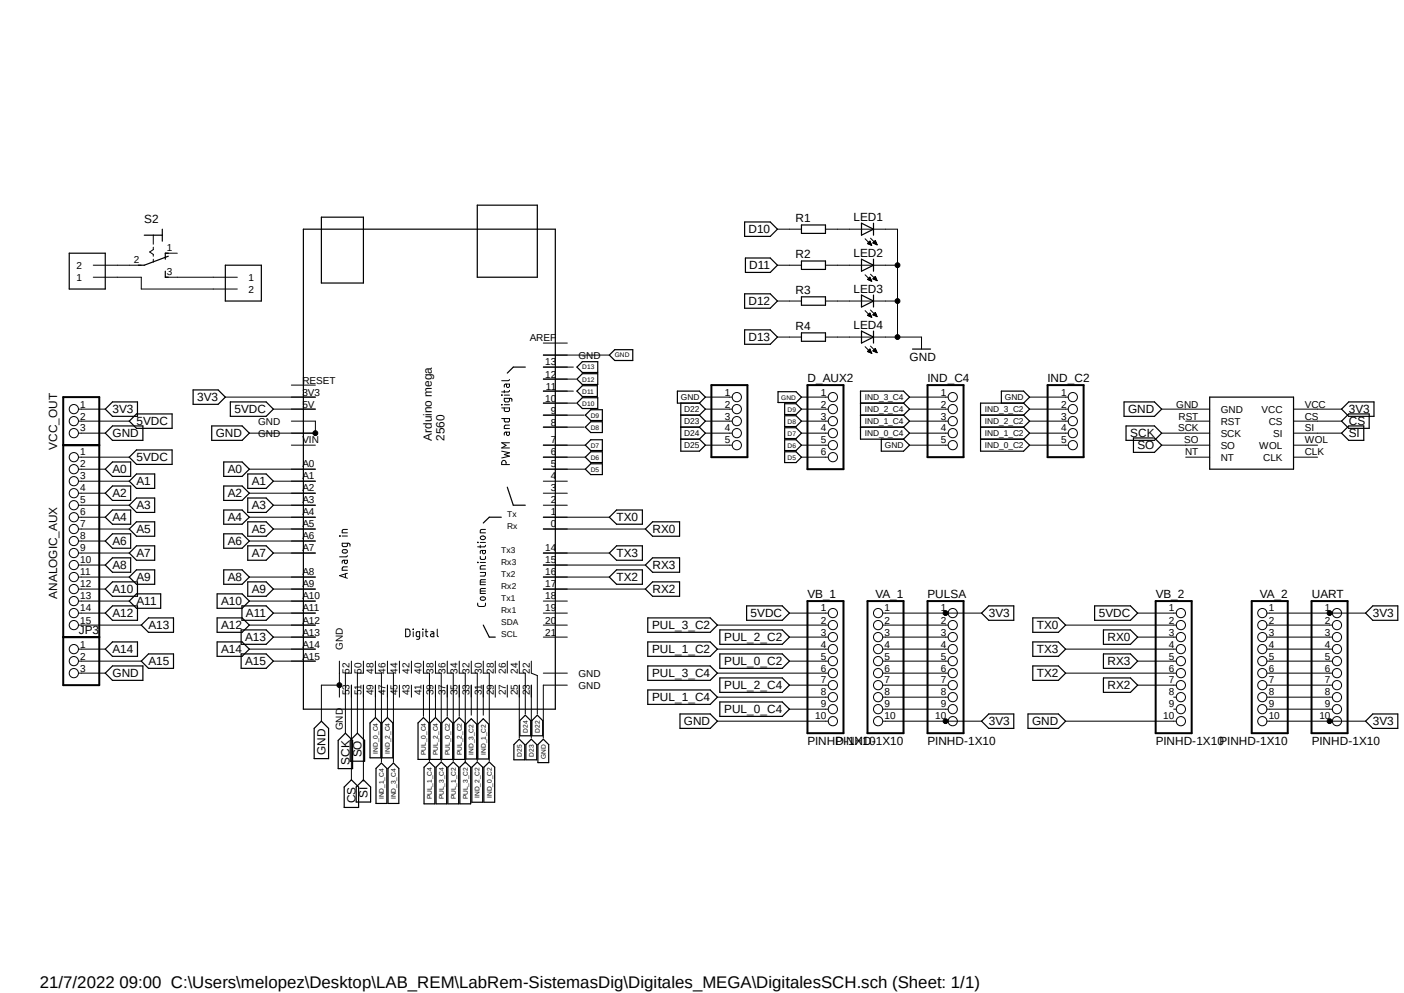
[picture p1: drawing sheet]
<svg xmlns="http://www.w3.org/2000/svg" width="297mm" height="210mm" viewBox="0 0 297 210" stroke-linecap="round" stroke-linejoin="round" font-family="sans-serif">
<path d="M9.5 43.2l286.5 127.9M296 43.2l-286.5 127.9" fill="none" stroke="#fff" stroke-width=".21"/>
<g fill="none" stroke="#000" stroke-width=".25">
<path d="M14.6 53.6h7.7v7.5h-7.7zM30.5 49.7h3.8M34.3 48.5v2.5M35 57.4v1.2h.6M35.6 53.6h-.6v1.2M35.6 54.2l-5.1 1.9h-1.2M47.7 56.1h7.6v7.6h-7.6zM64.2 48.5h53.3v101.5h-53.3zM68 45.9h8.9v14h-8.9zM101 43.4h12.7v15.2h-12.7zM157.5 46.9h5.4l1.6 1.6-1.6 1.5h-5.4zM157.7 54.6h5.2l1.6 1.5-1.6 1.5h-5.2z"/>
<path d="M169.5 47.6h5.1v1.8h-5.1zM169.5 55.2h5.1v1.8h-5.1zM182.2 47.2l2.6 1.3-2.6 1.2zM182.2 54.8l2.6 1.3-2.6 1.3zM184.8 47.2v2.5M184.8 54.8v2.6M111.1 77.6h-2.5l-1.3 1.3M122 77.6l1.2-1.1h3.2v2.3h-3.2zM130 74h3.9v2.2h-3.9l-1.1-1.1zM157.5 62.1h5.4l1.6 1.6-1.6 1.5h-5.4zM157.5 69.8h5.4l1.6 1.5-1.6 1.5h-5.4zM169.5 62.8h5.1v1.8h-5.1z"/>
<path d="M169.5 70.4h5.1v1.8h-5.1zM182.2 62.4l2.6 1.3-2.6 1.2zM182.2 70l2.6 1.3-2.6 1.3zM184.8 62.4v2.5M184.8 70v2.6M193 73.8h3.8M22.3 91.6l1.5-1.5h6.4v3h-6.4zM23.8 85h5.3v3.1h-5.3l-1.5-1.6zM23.8 97.7h3.8v3.1h-3.8l-1.5-1.6zM28.9 87.5h7.5v3.1h-7.5l-1.6-1.5zM28.9 95.2h7.5v3h-7.5l-1.6-1.5zM40.9 82.5h5.2l1.6 1.5-1.6 1.5h-5.2z"/>
<path d="M44.8 90.1h6.4l1.5 1.5-1.5 1.5h-6.4zM47.3 97.7h3.9l1.5 1.5-1.5 1.6h-3.9zM48.7 85h7.6l1.5 1.5-1.5 1.6h-7.6zM122 80.2l1.2-1.2h3.2v2.3h-3.2zM122 85.3l1.2-1.2h3.2v2.3h-3.2zM122 82.7l1.2-1.1h3.2v2.3h-3.2zM123.8 96.7l1.2-1.2h2.4v2.3h-2.4zM123.8 87.8l1.2-1.1h2.4v2.2h-2.4zM123.8 90.3l1.2-1.1h2.4v2.3h-2.4zM123.8 94.1l1.2-1.1h2.4v2.3h-2.4zM125 98.1h2.4v2.3h-2.4l-1.2-1.2zM143.3 82.7h4.7l1.2 1.3-1.2 1.3h-4.7z"/>
<path d="M144 85.3v10.1h4l1.2-1.3-1.2-1.2M144 92.9h4M144 87.8h4M144 90.3h4M148 87.8l1.2 1.3-1.2 1.2M148 85.3l1.2 1.2-1.2 1.3M148 90.3l1.2 1.3-1.2 1.3M164.6 82.8h3.8l1.1 1.2-1.1 1.1h-3.8zM166 85.4h2.4l1.1 1.1-1.1 1.2h-2.4zM166 87.9h2.4l1.1 1.2-1.1 1.1h-2.4zM166 90.5h2.4l1.1 1.1-1.1 1.2h-2.4zM166 93h2.4l1.1 1.1-1.1 1.2h-2.4z"/>
<path d="M166 95.5h2.4l1.1 1.2-1.1 1.1h-2.4zM182 85.3h9.1M182 87.8h9.1M182 90.3h9.1M186.4 92.9v2.5h4.7l1.3-1.3-1.3-1.2M191.1 85.3l1.3-1.3-1.3-1.3h-9.1v10.2h9.1M191.1 85.3l1.3 1.2-1.3 1.3M191.1 87.8l1.3 1.3-1.3 1.2M191.1 90.3l1.3 1.3-1.3 1.3M207.4 92.9h9.1M207.4 87.8h9.1M207.4 90.3h9.1"/>
<path d="M211.8 85.3v-2.6h4.7l1.3 1.3-1.3 1.3M216.5 85.3h-9.1v10.1h9.1l1.3-1.3-1.3-1.2M216.5 85.3l1.3 1.2-1.3 1.3M216.5 87.8l1.3 1.3-1.3 1.2M216.5 90.3l1.3 1.3-1.3 1.3M237.8 85h6.4l1.5 1.5-1.5 1.6h-6.4zM238.2 90.1h6l1.5 1.5-1.5 1.5h-6zM239.8 92.6h4.4l1.5 1.5-1.5 1.6h-4.4zM255.9 84h17.7v15.2h-17.7zM283.8 91.6l1.5-1.5h3.2v3h-3.2zM283.8 89.1l1.5-1.6h4.3v3.1h-4.3zM283.8 86.5l1.5-1.5h5.4v3.1h-5.4z"/>
<path d="M22.3 119.5l1.5-1.5h3.8v3h-3.8zM22.3 104.3l1.5-1.5h3.8v3h-3.8zM23.8 107.9h3.8v3h-3.8l-1.5-1.5zM23.8 112.9h3.8v3.1h-3.8l-1.5-1.6zM27.3 117l1.6-1.6h3.8v3.1h-3.8zM28.9 110.4h3.8v3h-3.8l-1.6-1.5zM28.9 100.2h3.8v3.1h-3.8l-1.6-1.5zM28.9 105.3h3.8v3.1h-3.8l-1.6-1.6zM47.3 107.9h3.9l1.5 1.5-1.5 1.5h-3.9zM47.3 102.8h3.9l1.5 1.5-1.5 1.5h-3.9zM47.3 112.9h3.9l1.5 1.5-1.5 1.6h-3.9zM52.4 110.4h3.9l1.5 1.5-1.5 1.5h-3.9z"/>
<path d="M52.4 115.4h3.9l1.5 1.6-1.5 1.5h-3.9zM52.4 100.2h3.9l1.5 1.6-1.5 1.5h-3.9zM52.4 105.3h3.9l1.5 1.5-1.5 1.6h-3.9zM106 109.4h-2.5l-1.3 1.2M107.3 103l1.3 3.8h2.5M128.9 117l1.5-1.6h5.5v3.1h-5.5zM130.4 107.9h5.5v3h-5.5l-1.5-1.5zM136.5 111.9l1.5-1.5h5.8v3h-5.8zM136.5 119.5l1.5-1.5h5.8v3h-5.8zM22.3 129.7l1.5-1.6h5.3v3.1h-5.3zM23.8 135.8h5.3v3h-5.3l-1.5-1.5zM23.8 123.1h5.3v3h-5.3l-1.5-1.5z"/>
<path d="M28.9 120.5h3.8v3.1h-3.8l-1.6-1.6zM28.9 125.6h5.1v3.1h-5.1l-1.6-1.6zM29.9 132.2l1.5-1.5h5.3v3h-5.3zM31.4 138.3h5.3v3.1h-5.3l-1.5-1.6zM45.9 130.7h5.3l1.5 1.5-1.5 1.5h-5.3zM45.9 135.8h5.3l1.5 1.5-1.5 1.5h-5.3zM45.9 125.6h5.3l1.5 1.5-1.5 1.6h-5.3zM47.3 120.5h3.9l1.5 1.5-1.5 1.6h-3.9zM51 133.2h5.3l1.5 1.5-1.5 1.6h-5.3zM51 138.3h5.3l1.5 1.5-1.5 1.6h-5.3zM51.2 128.1h5.1l1.5 1.6-1.5 1.5h-5.1zM52.4 123.1h3.9l1.5 1.5-1.5 1.5h-3.9z"/>
<path d="M102.2 132.2l1.3 2.5h1.3M130.4 120.5h5.5v3.1h-5.5l-1.5-1.6zM136.5 124.6l1.5-1.5h5.8v3h-5.8zM137 130.7h13.2l1.6 1.5-1.6 1.5h-13.2zM137 135.8h13.2l1.6 1.5-1.6 1.5h-13.2zM152.3 133.2h13.2l1.5 1.5-1.5 1.6h-13.2zM152.3 138.3h13.2l1.5 1.5-1.5 1.6h-13.2zM157.9 128.1h7.6l1.5 1.6-1.5 1.5h-7.6zM207.6 129.7l1.6-1.6h5.3v3.1h-5.3zM218.5 130.7h5.4l1.5 1.5-1.5 1.5h-5.4zM218.5 135.8h5.4l1.5 1.5-1.5 1.5h-5.4zM231.6 128.1h7.5l1.6 1.6-1.6 1.5h-7.5z"/>
<path d="M233.4 133.2h5.7l1.6 1.5-1.6 1.6h-5.7zM233.4 138.3h5.7l1.6 1.5-1.6 1.6h-5.7zM288.9 129.7l1.5-1.6h5.3v3.1h-5.3zM23.8 140.8h6.4v3.1h-6.4l-1.5-1.5zM68 152.5l1.5 1.6v6.3h-3v-6.3zM73.1 155.1l1.5 1.5v6h-3.1v-6zM75.6 155.1l1.5 1.5v4.4h-3v-4.4zM78.3 152.9l1.1-1.1 1.2 1.1v7.4h-2.3zM80.8 152.9l1.2-1.1 1.1 1.1v7.4h-2.3zM88.4 152.9l1.2-1.1 1.1 1.1v7.7h-2.3zM92.1 151.8l1.1 1.1v7.7h-2.2v-7.7zM93.5 152.9l1.1-1.1 1.2 1.1v7.7h-2.3z"/>
<path d="M96 152.9l1.2-1.1 1.1 1.1v7.7h-2.3zM99.7 152l1.1 1.2v7.3h-2.2v-7.3zM101.1 153.2l1.1-1.2 1.2 1.2v7.3h-2.3zM109.9 156.3l1.1 1.2v3.2h-2.3v-3.2zM111.1 151.3l1.2 1.1v3.2h-2.3v-3.2zM112.4 156.3l1.1 1.2v3.2h-2.2v-3.2zM112.5 152.4l1.2-1.1 1.1 1.1v3.2h-2.3zM114.9 156.3l1.2 1.2v3.8h-2.3v-3.8zM137 140.8h13.2l1.6 1.6-1.6 1.5h-13.2zM137 145.9h13.2l1.6 1.5-1.6 1.6h-13.2zM143.8 151h6.4l1.6 1.5-1.6 1.6h-6.4zM152.3 143.4h13.2l1.5 1.5-1.5 1.5h-13.2z"/>
<path d="M152.3 148.5h13.2l1.5 1.5-1.5 1.5h-13.2zM207.6 152.5l1.6-1.5h5.3v3.1h-5.3zM217.5 151h6.4l1.5 1.5-1.5 1.6h-6.4zM218.5 140.8h5.4l1.5 1.6-1.5 1.5h-5.4zM233.4 143.4h5.7l1.6 1.5-1.6 1.5h-5.7zM288.9 152.5l1.5-1.5h5.3v3.1h-5.3zM74.3 164.9l1.6 1.6v4.3h-3.1v-4.3zM76.9 164.9l1.5 1.6v3.1h-3v-3.1zM80.7 161.4l1.1 1.1v7.4h-2.3v-7.4zM83.2 161.4l1.2 1.1v7.4h-2.3v-7.4zM89.7 162.3l1.1-1.1 1.2 1.1v7.7h-2.3zM93.3 161.2l1.2 1.1v7.7h-2.3v-7.7z"/>
<path d="M94.7 162.3l1.2-1.1 1.1 1.1v7.7h-2.3zM97.3 162.3l1.1-1.1 1.2 1.1v7.7h-2.3zM99.8 162.3l1.2-1.1 1.1 1.1v7.4h-2.3zM102.4 162.3l1.1-1.1 1.1 1.1v7.4h-2.2z"/>
</g>
<g fill="none" stroke="#000" stroke-width=".21">
<path d="M19.7 56.1h10.2M19.7 58.6h10.2v2.5h20.3M32.4 49.7v1.9M32.4 52.3v.5l-.7 .5 .7 .5v.4M32.4 54.8v.7M35 58.6h15.2M35 53.6h2.5M164.5 48.5h5M164.5 56.1h5M174.6 48.5h15.3v22.8M174.6 56.1h15.3M183 50.5l1.4 1.4"/>
<path d="M183 58.1l1.4 1.4M183.6 51.5h.6M183.6 59.1h.6M183.6 51.6h.7M183.6 51.4h.6M183.6 59h.6M183.7 59.2h.6M183.7 51.3h.4M183.7 58.9h.4M183.8 51.6h.5M183.8 51.2h.3M183.8 58.8h.3"/>
<path d="M183.9 51.1h.2M183.9 59.3h.4M183.9 58.8h.2M184 58.6h.1M184 51l-.5 .5 .9 .4M184 51l.4 .9M184 51.7h.3M184 51l.1 .1M184 58.6l-.5 .5 .9 .4M184 58.6l.4 .9M184.1 59.4h.3M184.1 50.4l1.4 1.4"/>
<path d="M184.1 58l1.4 1.4M184.2 51.8h.2M184.3 59.4h.1M184.7 51.4h.7M184.7 51.4l.5-.5 .3 .9zM184.7 59l.5-.5 .3 .9zM184.7 59h.7M184.7 51.3h.6M184.7 58.9h.6M184.8 51.5h.6M184.8 51.2h.5M184.8 58.8h.5"/>
<path d="M184.9 51.1h.4M184.9 59.1h.5M184.9 58.8h.4M185 58.6h.3M185 51.6h.5M185 51h.2M185.1 58.5h.1M185.1 50.9h.1M185.1 59.2h.4M185.3 51.6h.2M185.3 59.3h.2M185.5 51.7h.1"/>
<path d="M185.5 59.4h.1M114.9 72.6h5.1M114.9 75.1h14M114.9 77.6h6.4M164.5 63.7h5M164.5 71.3h5M174.6 63.7h15.3M174.6 71.3h20.3v2.5M183 65.7l1.4 1.4M183 73.3l1.4 1.5M183.5 66.7l.9 .4M183.5 66.7l.5-.5 .4 .9"/>
<path d="M183.5 66.7h.7M183.5 74.3l.5-.5 .4 .9zM183.6 74.4h.6M183.6 74.3h.6M183.6 66.6h.6M183.7 66.5h.4M183.7 74.2h.5M183.7 66.8h.6M183.8 66.5h.3M183.8 74.5h.5M183.8 74.1h.3M183.9 66.4h.2"/>
<path d="M183.9 74h.2M183.9 66.9h.4M183.9 66.3h.2M183.9 73.9h.2M184 74.5h.3M184 73.8l.1 .1M184.1 65.6l1.4 1.4M184.1 67h.3M184.1 73.2l1.4 1.4M184.2 74.6h.2M184.4 67.1h.1M184.7 74.2l.8 .4"/>
<path d="M184.7 66.5h.7M184.7 74.2h.7M184.7 66.6h.7M184.8 66.5h.5M184.8 74.3h.6M184.8 74.1h.5M184.9 66.4h.4M184.9 74h.4M185 66.7h.4M185 66.3h.3M185 73.9h.3M185 74.4h.5"/>
<path d="M185 73.8h.2M185.1 66.2h.1M185.1 73.7h.1M185.2 66.8h.3M185.2 66.1l-.5 .5 .8 .4M185.2 66.1l.3 .9M185.2 66.1v.1M185.2 73.7l-.5 .5M185.2 73.7l.3 .9M185.2 74.5h.3M185.4 66.9h.1M185.4 74.5h.1"/>
<path d="M16.6 96.7h10.7M16.6 99.2h5.7M16.6 91.6h5.7M16.6 89.1h10.7M16.6 86.5h5.7M47.7 84h19M52.7 99.2h14M57.8 86.5h8.9M61.6 94.1h5.1M61.6 89.1h5.1v2.5h-14M61.6 81.4h5.1M106.1 88.5h1.7l-.1 .6-.1 .1h-.8l-.1-.7"/>
<path d="M106.1 86.3h1.7l-.1 .6-.2 .1h-.7l-.1-.7M106.1 83.5l.1 .1zM106.1 85.6h.1zM106.1 95.4l1.7 .4-1.1 .3 1.1 .4-1.7 .4M106.7 82.5v.6M106.7 85.6h1.1M106.7 83.6h1.1M107.1 98.3v-.5a.47 .47 0 0 0-.5-.4 .47 .47 0 0 0-.5 .4v.5h1.7M107.1 91.4l.1 .6 .2 .1 .3-.1 .1-.6h-.9l-.2 .1v.5M107.1 81.2l.1 .6 .2 .2 .3-.2 .1-.6h-.9l-.2 .2v.5M107.8 89.9h-.9l-.2 .3v.4h1.1M107.8 84.2v.5l-.2 .3h-.7l-.2-.2v-.6h1.3l.3 .2v.5"/>
<path d="M107.8 82.5l-.1 .3-.2 .1h-1.4M107.8 80.3l-.3 .2h-1.4M107.8 93.6h-1.7l1 .6-1 .5h1.7M114.9 80.2h6.9M114.9 82.7h6.4M114.9 85.3h6.9M114.9 87.8h8.7M114.9 90.3h8.7M114.9 94.1h8.9M114.9 96.7h8.9M114.9 99.2h8.9M149.2 94.1h5.7"/>
<path d="M149.2 91.6h5.7M149.2 89.1h5.7M149.2 86.5h5.7M149.2 84h5.7M169.5 94.1h5.7M169.5 96.7h5.7M169.5 91.6h5.7M169.5 89.1h5.7M169.5 86.5h5.7M169.5 84h5.7M192.4 94.1h8.2M192.4 91.6h8.2"/>
<path d="M192.4 89.1h8.2M192.4 86.5h8.2M192.4 84h8.2M217.8 94.1h8.2M217.8 91.6h8.2M217.8 89.1h8.2M217.8 86.5h8.2M217.8 84h8.2M245.7 94.1h10.2M245.7 91.6h10.2M245.7 86.5h10.2M250.8 96.7h5.1"/>
<path d="M250.8 89.1h5.1M273.6 94.1h5.1M273.6 96.7h5.1M273.6 91.6h10.2M273.6 89.1h10.2M273.6 86.5h10.2M16.6 101.8h10.7M16.6 104.3h5.7M16.6 106.8h10.7M16.6 109.4h5.7M16.6 111.9h10.7M16.6 117h10.7"/>
<path d="M16.6 119.5h5.7M16.6 114.4h5.7M52.7 104.3h14M52.7 109.4h14M52.7 114.4h14M57.8 101.8h8.9M57.8 106.8h8.9M57.8 111.9h8.9M57.8 117h8.9M71.8 113.3l.2 .1zM72.4 113.4h1.1M72.6 116.3h.7a.37 .37 0 0 1 .2 .4 .37 .37 0 0 1-.4 .3l-.5-.1a.38 .38 0 0 1 0-.6z"/>
<path d="M72.9 118.5v.6l.2 .1 .3-.1 .1-.6h-.8l-.3 .1v.5M73.5 119.9h-.8l-.3 .3v.4h1.1M73.5 117.5l-.3 .3h-1.4M73.5 114.9l-.1 .7-1-.1v-.6h1.3l.3 .2v.4M73.5 112h-.8l-.3 .3v.4h1.1M101 114.7l.1 .1zM101 118.9l.1 .1zM101.6 117.7v.5l.3 .1 .8-.1v-.5M101.6 115.3v.6M101.6 119h1.1M101.6 114.7h1.1M101.6 113.6a.6 .6 0 0 1 1.1 .1 .58 .58 0 0 1-.5 .5 .58 .58 0 0 1-.6-.5z"/>
<path d="M102.1 116.4v.6l.2 .1 .3-.1 .1-.6h-.8l-.3 .1v.6M102.7 119.6h-.8l-.3 .3v.5h1.1M102.7 115.3l-.2 .4h-1.5M102.7 112h-.8l-.3 .3v.4h1.1M114.9 101.8h5.1M114.9 104.3h5.1M114.9 106.8h5.1M114.9 109.4h14M114.9 111.9h21.6M114.9 117h14M114.9 119.5h21.6M16.6 122h10.7"/>
<path d="M16.6 124.6h5.7M16.6 127.1h10.7M16.6 129.7h5.7M16.6 132.2h13.3M16.6 139.8h13.3M16.6 137.3h5.7M52.7 122h14M52.7 127.1h14M52.7 132.2h14M52.7 137.3h14M57.8 124.6h8.9M57.8 129.7h8.9"/>
<path d="M57.8 134.7h8.9M57.8 139.8h8.9M71.8 139.8v7.6M73.1 121.4v.8M73.5 121.2l-1.7 .6 1.7 .5M74.3 139.8v2.6h-1.2v12.7M76.9 139.8v2.6h-1.3v12.7M79.4 139.8v2.6h1.3v18.8M82 139.8v2.6h1.2v18.8M84.5 139.8v2.6M85.8 133.1h.7l.2 .2v.9l-.2 .4-.7 .1zM87 139.8v2.6"/>
<path d="M87.4 133.1h.1zM87.4 133.6v1.1M88.8 134.7l-.7-.2 .1-.9h.6v1.4l-.1 .1-.6 .1M89.4 133.1h.1zM89.5 133.6v1.1M89.6 139.8v2.6h1.2v18.5M90 133.6h.5M90.1 133.1v1.3l.4 .3M91.1 133.6h.6l.1 .3v.8l-.6-.1-.1-.4 .3-.2h.4M92.1 139.8v2.6h1.2v18.5M92.5 133.1v1.3l.3 .3M94.6 139.8v2.6h1.3v18.5"/>
<path d="M97.2 139.8v2.6h1.2v19M99.7 139.8v2.6h1.3v18.5M101 127.6l.1 .5 .3 .2 1.1-.1 .2-.1v-.5M101.6 121.1h1.1v.4l-.2 .3h-.9M101.6 125h1.1M101.6 123.1h1.1M101.6 126.4l.4-.2 .5 .1 .2 .1v.4l-.4 .2-.5-.1zM102.2 139.8v2.6h1.3v18.5M102.7 124.5h-.8l-.3 .2v.8h1.1M102.7 122.6h-1l-.1 .3v.8h1.1M104.8 139.8v2.6M107.3 139.8v2.6"/>
<path d="M109.9 139.8v2.6h1.2v8.6M112.4 139.8v2.6l1.3 .5v8.1M114.9 122h14M114.9 124.6h21.6M114.9 127.1h5.1M114.9 129.7h5.1M114.9 132.2h5.1M114.9 134.7h5.1M151.8 132.2h23.4M151.8 137.3h23.4M167 129.7h8.2M167 134.7h8.2"/>
<path d="M167 139.8h8.2M186.8 129.7h20.8M186.8 132.2h13.8M186.8 134.7h13.8M186.8 139.8h13.8M186.8 137.3h13.8M225.4 132.2h23.4M225.4 137.3h23.4M240.7 129.7h8.1M240.7 134.7h8.1M240.7 139.8h8.1M268 129.7h20.9"/>
<path d="M268 132.2h13.9M268 134.7h13.9M268 139.8h13.9M268 137.3h13.9M16.6 142.4h5.7M71.8 144.9h-3.8v7.6M74.3 144.9v20M76.9 144.9v20.3M79.4 144.9v6.9M82 144.9v6.9M84.5 144.9v2.5M87 144.9v2.5"/>
<path d="M89.6 144.9v6.6M92.1 144.9v6.9M94.6 144.9v6.6M97.2 144.9v6.6M99.7 144.9v6.4M102.2 144.9v6.4M104.8 144.9v2.5M107.3 144.9v2.5M109.9 144.9v11.2M112.4 144.9v11.2M114.9 142.4h5.1M120 144.9h-5.1v11.2"/>
<path d="M151.8 142.4h23.4M151.8 147.4h23.4M151.8 152.5h23.4M167 144.9h8.2M167 150h8.2M186.8 142.4h13.8M186.8 144.9h13.8M186.8 147.4h13.8M186.8 150h13.8M186.8 152.5h20.8M225.4 142.4h23.4M225.4 152.5h23.4"/>
<path d="M240.7 144.9h8.1M248.3 147.4h.5M248.3 150h.5M268 142.4h13.9M268 144.9h13.9M268 147.4h13.9M268 150h13.9M268 152.5h20.9"/>
<circle cx="189.9" cy="56.1" r=".51"/>
<circle cx="189.9" cy="63.7" r=".51"/>
<circle cx="189.9" cy="71.3" r=".51"/>
<circle cx="15.6" cy="96.7" r=".98"/>
<circle cx="15.6" cy="91.6" r=".98"/>
<circle cx="15.6" cy="99.2" r=".98"/>
<circle cx="15.6" cy="86.5" r=".98"/>
<circle cx="15.6" cy="89.1" r=".98"/>
<circle cx="66.7" cy="91.6" r=".51"/>
<circle cx="155.9" cy="86.5" r=".98"/>
<circle cx="155.9" cy="91.6" r=".98"/>
<circle cx="155.9" cy="84" r=".98"/>
<circle cx="155.9" cy="89.1" r=".98"/>
<circle cx="155.9" cy="94.1" r=".98"/>
<circle cx="176.2" cy="86.5" r=".98"/>
<circle cx="176.2" cy="96.7" r=".98"/>
<circle cx="176.2" cy="84" r=".98"/>
<circle cx="176.2" cy="91.6" r=".98"/>
<circle cx="176.2" cy="89.1" r=".98"/>
<circle cx="176.2" cy="94.1" r=".98"/>
<circle cx="201.5" cy="84" r=".98"/>
<circle cx="201.5" cy="86.5" r=".98"/>
<circle cx="201.5" cy="89.1" r=".98"/>
<circle cx="201.5" cy="91.6" r=".98"/>
<circle cx="201.5" cy="94.1" r=".98"/>
<circle cx="226.9" cy="84" r=".98"/>
<circle cx="226.9" cy="86.5" r=".98"/>
<circle cx="226.9" cy="91.6" r=".98"/>
<circle cx="226.9" cy="94.1" r=".98"/>
<circle cx="226.9" cy="89.1" r=".98"/>
<circle cx="15.6" cy="109.4" r=".98"/>
<circle cx="15.6" cy="101.8" r=".98"/>
<circle cx="15.6" cy="117" r=".98"/>
<circle cx="15.6" cy="114.4" r=".98"/>
<circle cx="15.6" cy="104.3" r=".98"/>
<circle cx="15.6" cy="119.5" r=".98"/>
<circle cx="15.6" cy="106.8" r=".98"/>
<circle cx="15.6" cy="111.9" r=".98"/>
<circle cx="15.6" cy="127.1" r=".98"/>
<circle cx="15.6" cy="124.6" r=".98"/>
<circle cx="15.6" cy="122" r=".98"/>
<circle cx="15.6" cy="132.2" r=".98"/>
<circle cx="15.6" cy="137.3" r=".98"/>
<circle cx="15.6" cy="139.8" r=".98"/>
<circle cx="15.6" cy="129.7" r=".98"/>
<circle cx="176.2" cy="137.3" r=".98"/>
<circle cx="176.2" cy="134.7" r=".98"/>
<circle cx="176.2" cy="139.8" r=".98"/>
<circle cx="176.2" cy="132.2" r=".98"/>
<circle cx="176.2" cy="129.7" r=".98"/>
<circle cx="185.8" cy="137.3" r=".98"/>
<circle cx="185.8" cy="132.2" r=".98"/>
<circle cx="185.8" cy="134.7" r=".98"/>
<circle cx="185.8" cy="139.8" r=".98"/>
<circle cx="185.8" cy="129.7" r=".98"/>
<circle cx="200" cy="129.7" r=".51"/>
<circle cx="201.5" cy="134.7" r=".98"/>
<circle cx="201.5" cy="132.2" r=".98"/>
<circle cx="201.5" cy="139.8" r=".98"/>
<circle cx="201.5" cy="129.7" r=".98"/>
<circle cx="201.5" cy="137.3" r=".98"/>
<circle cx="249.8" cy="134.7" r=".98"/>
<circle cx="249.8" cy="132.2" r=".98"/>
<circle cx="249.8" cy="139.8" r=".98"/>
<circle cx="249.8" cy="137.3" r=".98"/>
<circle cx="249.8" cy="129.7" r=".98"/>
<circle cx="267" cy="132.2" r=".98"/>
<circle cx="267" cy="137.3" r=".98"/>
<circle cx="267" cy="139.8" r=".98"/>
<circle cx="267" cy="129.7" r=".98"/>
<circle cx="267" cy="134.7" r=".98"/>
<circle cx="281.3" cy="129.7" r=".51"/>
<circle cx="282.8" cy="129.7" r=".98"/>
<circle cx="282.8" cy="134.7" r=".98"/>
<circle cx="282.8" cy="139.8" r=".98"/>
<circle cx="282.8" cy="132.2" r=".98"/>
<circle cx="282.8" cy="137.3" r=".98"/>
<circle cx="15.6" cy="142.4" r=".98"/>
<circle cx="71.8" cy="144.9" r=".51"/>
<circle cx="176.2" cy="147.4" r=".98"/>
<circle cx="176.2" cy="152.5" r=".98"/>
<circle cx="176.2" cy="142.4" r=".98"/>
<circle cx="176.2" cy="144.9" r=".98"/>
<circle cx="176.2" cy="150" r=".98"/>
<circle cx="185.8" cy="147.4" r=".98"/>
<circle cx="185.8" cy="152.5" r=".98"/>
<circle cx="185.8" cy="144.9" r=".98"/>
<circle cx="185.8" cy="150" r=".98"/>
<circle cx="185.8" cy="142.4" r=".98"/>
<circle cx="200" cy="152.5" r=".51"/>
<circle cx="201.5" cy="147.4" r=".98"/>
<circle cx="201.5" cy="142.4" r=".98"/>
<circle cx="201.5" cy="144.9" r=".98"/>
<circle cx="201.5" cy="152.5" r=".98"/>
<circle cx="201.5" cy="150" r=".98"/>
<circle cx="249.8" cy="147.4" r=".98"/>
<circle cx="249.8" cy="152.5" r=".98"/>
<circle cx="249.8" cy="144.9" r=".98"/>
<circle cx="249.8" cy="142.4" r=".98"/>
<circle cx="249.8" cy="150" r=".98"/>
<circle cx="267" cy="150" r=".98"/>
<circle cx="267" cy="152.5" r=".98"/>
<circle cx="267" cy="144.9" r=".98"/>
<circle cx="267" cy="142.4" r=".98"/>
<circle cx="267" cy="147.4" r=".98"/>
<circle cx="281.3" cy="152.5" r=".51"/>
<circle cx="282.8" cy="142.4" r=".98"/>
<circle cx="282.8" cy="144.9" r=".98"/>
<circle cx="282.8" cy="150" r=".98"/>
<circle cx="282.8" cy="147.4" r=".98"/>
<circle cx="282.8" cy="152.5" r=".98"/>
</g>
<g fill="none" stroke="#000" stroke-width=".42">
<path d="M13.4 84h7.6v60.9h-7.6zM13.4 94.1h7.6M150.5 81.4h7.6v15.3h-7.6zM170.8 81.4h7.6v17.8h-7.6zM196.2 81.4h7.6v15.3h-7.6zM221.6 81.4h7.6v15.3h-7.6zM13.4 134.7h7.6M170.8 127.1h7.6v28h-7.6zM183.5 127.1h7.6v28h-7.6zM196.2 127.1h7.6v28h-7.6zM244.5 127.1h7.6v28h-7.6zM264.8 127.1h7.6v28h-7.6z"/>
<path d="M277.5 127.1h7.6v28h-7.6z"/>
</g>
<g fill="#000">
<circle cx="189.9" cy="56.1" r=".51"/>
<circle cx="189.9" cy="63.7" r=".51"/>
<circle cx="189.9" cy="71.3" r=".51"/>
<circle cx="66.7" cy="91.6" r=".51"/>
<circle cx="200" cy="129.7" r=".51"/>
<circle cx="281.3" cy="129.7" r=".51"/>
<circle cx="71.8" cy="144.9" r=".51"/>
<circle cx="200" cy="152.5" r=".51"/>
<circle cx="281.3" cy="152.5" r=".51"/>
</g>
<text font-size="3.6" x="8.4" y="208.9">21/7/2022 09:00 C:\Users\melopez\Desktop\LAB_REM\LabRem-SistemasDig\Digitales_MEGA\DigitalesSCH.sch (Sheet: 1/1)</text>
<g font-size="2.5">
<text x="30.5" y="47.2">S2</text>
<text x="168.3" y="46.9">R1</text>
<text x="180.6" y="46.7">LED1</text>
<text x="158.3" y="49.4">D10</text>
<text x="158.5" y="57">D11</text>
<text x="168.3" y="54.6">R2</text>
<text x="180.6" y="54.3">LED2</text>
<text x="158.3" y="64.6">D12</text>
<text x="168.3" y="62.2">R3</text>
<text x="180.6" y="61.9">LED3</text>
<text x="168.3" y="69.8">R4</text>
<text x="180.6" y="69.5">LED4</text>
<text x="158.3" y="72.2">D13</text>
<text x="192.4" y="76.4">GND</text>
<text x="170.8" y="80.8">D_AUX2</text>
<text x="196.2" y="80.8">IND_C4</text>
<text x="221.6" y="80.8">IND_C2</text>
<text x="23.8" y="87.4">3V3</text>
<text x="28.9" y="90">5VDC</text>
<text x="41.7" y="84.9">3V3</text>
<text x="49.6" y="87.4">5VDC</text>
<text x="238.6" y="87.4">GND</text>
<text x="285.3" y="90">CS</text>
<text x="285.3" y="87.4">3V3</text>
<text x="12.1" y="95.1" transform="rotate(-90 12.1 95.1)">VCC_OUT</text>
<text x="23.8" y="92.5">GND</text>
<text x="45.6" y="92.5">GND</text>
<text x="91.4" y="93.2" transform="rotate(-90 91.4 93.2)">Arduino mega</text>
<text x="94" y="93.2" transform="rotate(-90 94 93.2)">2560</text>
<text x="239.1" y="92.5">SCK</text>
<text x="240.6" y="95">SO</text>
<text x="285.3" y="92.5">SI</text>
<text x="23.8" y="100.1">A0</text>
<text x="28.9" y="97.6">5VDC</text>
<text x="48.2" y="100.1">A0</text>
<text x="23.8" y="105.2">A2</text>
<text x="28.9" y="102.7">A1</text>
<text x="28.9" y="107.7">A3</text>
<text x="48.2" y="105.2">A2</text>
<text x="53.3" y="102.7">A1</text>
<text x="53.3" y="107.7">A3</text>
<text x="23.8" y="110.3">A4</text>
<text x="28.9" y="112.8">A5</text>
<text x="48.2" y="110.3">A4</text>
<text x="53.3" y="112.8">A5</text>
<text x="130.4" y="110.3">TX0</text>
<text x="138.1" y="112.8">RX0</text>
<text x="23.8" y="115.3">A6</text>
<text x="28.9" y="117.9">A7</text>
<text x="48.2" y="115.3">A6</text>
<text x="53.3" y="117.9">A7</text>
<text x="130.4" y="117.9">TX3</text>
<text x="23.8" y="120.4">A8</text>
<text x="23.8" y="125.5">A10</text>
<text x="28.9" y="122.9">A9</text>
<text x="48.2" y="122.9">A8</text>
<text x="53.3" y="125.5">A9</text>
<text x="130.4" y="122.9">TX2</text>
<text x="138.1" y="120.4">RX3</text>
<text x="138.1" y="125.5">RX2</text>
<text x="12.1" y="126.6" transform="rotate(-90 12.1 126.6)">ANALOGIC_AUX</text>
<text x="23.8" y="130.6">A12</text>
<text x="28.9" y="128">A11</text>
<text x="46.8" y="128">A10</text>
<text x="52" y="130.6">A11</text>
<text x="158.8" y="130.6">5VDC</text>
<text x="170.8" y="126.5">VB_1</text>
<text x="185.2" y="126.5">VA_1</text>
<text x="196.2" y="126.5">PULSA</text>
<text x="209.2" y="130.6">3V3</text>
<text x="232.5" y="130.6">5VDC</text>
<text x="244.5" y="126.5">VB_2</text>
<text x="266.5" y="126.5">VA_2</text>
<text x="277.5" y="126.5">UART</text>
<text x="290.4" y="130.6">3V3</text>
<text x="16.7" y="134.1">JP3</text>
<text x="31.4" y="133.1">A13</text>
<text x="46.8" y="133.1">A12</text>
<text x="51.9" y="135.6">A13</text>
<text x="138" y="133.1">PUL_3_C2</text>
<text x="153.2" y="135.6">PUL_2_C2</text>
<text x="219.3" y="133.1">TX0</text>
<text x="234.3" y="135.6">RX0</text>
<text x="23.8" y="143.3">GND</text>
<text x="23.8" y="138.2">A14</text>
<text x="31.4" y="140.7">A15</text>
<text x="46.8" y="138.2">A14</text>
<text x="51.9" y="140.7">A15</text>
<text x="138" y="143.3">PUL_3_C4</text>
<text x="138" y="138.2">PUL_1_C2</text>
<text x="153.2" y="140.7">PUL_0_C2</text>
<text x="219.3" y="138.2">TX3</text>
<text x="219.3" y="143.3">TX2</text>
<text x="234.3" y="140.7">RX3</text>
<text x="138" y="148.3">PUL_1_C4</text>
<text x="153.2" y="145.8">PUL_2_C4</text>
<text x="234.3" y="145.8">RX2</text>
<text x="144.7" y="153.4">GND</text>
<text x="153.2" y="150.9">PUL_0_C4</text>
<text x="209.2" y="153.4">3V3</text>
<text x="218.3" y="153.4">GND</text>
<text x="290.4" y="153.4">3V3</text>
<text x="68.9" y="159.6" transform="rotate(-90 68.9 159.6)">GND</text>
<text x="74" y="161.7" transform="rotate(-90 74 161.7)">SCK</text>
<text x="76.5" y="160.2" transform="rotate(-90 76.5 160.2)">SO</text>
<text x="170.8" y="157.6">PINHD-1X10</text>
<text x="176.7" y="157.6">PINHD-1X10</text>
<text x="196.2" y="157.6">PINHD-1X10</text>
<text x="244.5" y="157.6">PINHD-1X10PINHD-1X10</text>
<text x="277.5" y="157.6">PINHD-1X10</text>
<text x="75.2" y="169.9" transform="rotate(-90 75.2 169.9)">CS</text>
<text x="77.8" y="168.7" transform="rotate(-90 77.8 168.7)">SI</text>
</g>
<g font-size="2.1">
<text x="35.3" y="53.2">1</text>
<text x="16.2" y="59.4">1</text>
<text x="16.2" y="56.9">2</text>
<text x="28.3" y="55.7">2</text>
<text x="35.3" y="58.3">3</text>
<text x="52.5" y="59.4">1</text>
<text x="52.5" y="61.9">2</text>
<text x="112.1" y="72.2">AREF</text>
<text x="115.3" y="77.3">13</text>
<text x="122.4" y="75.9">GND</text>
<text x="64" y="83.7">3V3</text>
<text x="64" y="81.1">RESET</text>
<text x="115.3" y="79.8">12</text>
<text x="115.5" y="82.4">11</text>
<text x="153.3" y="83.7">1</text>
<text x="173.7" y="83.7">1</text>
<text x="199.1" y="83.7">1</text>
<text x="224.5" y="83.7">1</text>
<text x="17" y="86.2">1</text>
<text x="17" y="88.7">2</text>
<text x="54.6" y="89.8">GND</text>
<text x="64" y="86.2">5V</text>
<text x="115.3" y="84.9">10</text>
<text x="116.5" y="87.5">9</text>
<text x="153.3" y="86.2">2</text>
<text x="153.3" y="88.7">3</text>
<text x="173.7" y="86.2">2</text>
<text x="173.7" y="88.7">3</text>
<text x="199.1" y="86.2">2</text>
<text x="199.1" y="88.7">3</text>
<text x="224.5" y="86.2">2</text>
<text x="224.5" y="88.7">3</text>
<text x="248.8" y="86.2">GND</text>
<text x="249.3" y="88.7">RST</text>
<text x="258.2" y="89.8">RST</text>
<text x="258.2" y="87.3">GND</text>
<text x="266.9" y="87.3">VCC</text>
<text x="268.4" y="89.8">CS</text>
<text x="276" y="88.7">CS</text>
<text x="276" y="86.2">VCC</text>
<text x="17" y="91.2">3</text>
<text x="54.6" y="92.4">GND</text>
<text x="64" y="93.8">VIN</text>
<text x="116.5" y="90">8</text>
<text x="116.5" y="93.8">7</text>
<text x="153.3" y="91.2">4</text>
<text x="153.3" y="93.8">5</text>
<text x="173.7" y="91.2">4</text>
<text x="173.7" y="93.8">5</text>
<text x="199.1" y="91.2">4</text>
<text x="199.1" y="93.8">5</text>
<text x="224.5" y="91.2">4</text>
<text x="224.5" y="93.8">5</text>
<text x="249.2" y="91.2">SCK</text>
<text x="250.5" y="93.8">SO</text>
<text x="258.2" y="94.9">SO</text>
<text x="258.2" y="92.4">SCK</text>
<text x="266.4" y="94.9">WOL</text>
<text x="269.3" y="92.4">SI</text>
<text x="276" y="93.8">WOL</text>
<text x="276" y="91.2">SI</text>
<text x="17" y="96.3">1</text>
<text x="17" y="98.8">2</text>
<text x="17" y="101.4">3</text>
<text x="64" y="101.4">A1</text>
<text x="64" y="98.8">A0</text>
<text x="116.5" y="96.3">6</text>
<text x="116.5" y="98.8">5</text>
<text x="116.5" y="101.4">4</text>
<text x="173.7" y="96.3">6</text>
<text x="250.7" y="96.3">NT</text>
<text x="258.2" y="97.5">NT</text>
<text x="267.2" y="97.5">CLK</text>
<text x="276" y="96.3">CLK</text>
<text x="17" y="103.9">4</text>
<text x="17" y="106.5">5</text>
<text x="64" y="106.5">A3</text>
<text x="64" y="103.9">A2</text>
<text x="116.5" y="103.9">3</text>
<text x="116.5" y="106.5">2</text>
<text x="17" y="109">6</text>
<text x="17" y="111.5">7</text>
<text x="64" y="111.5">A5</text>
<text x="64" y="109">A4</text>
<text x="116.5" y="109">1</text>
<text x="116.5" y="111.5">0</text>
<text x="17" y="114.1">8</text>
<text x="17" y="116.6">9</text>
<text x="17" y="119.2">10</text>
<text x="64" y="116.6">A7</text>
<text x="64" y="114.1">A6</text>
<text x="115.3" y="116.6">14</text>
<text x="115.3" y="119.2">15</text>
<text x="17" y="121.7">11</text>
<text x="17" y="124.2">12</text>
<text x="64" y="124.2">A9</text>
<text x="64" y="121.7">A8</text>
<text x="115.3" y="121.7">16</text>
<text x="115.3" y="124.2">17</text>
<text x="17" y="126.8">13</text>
<text x="17" y="129.3">14</text>
<text x="17" y="131.9">15</text>
<text x="64" y="131.9">A12</text>
<text x="64" y="129.3">A11</text>
<text x="64" y="126.8">A10</text>
<text x="115.3" y="126.8">18</text>
<text x="115.3" y="129.3">19</text>
<text x="115.3" y="131.9">20</text>
<text x="173.7" y="129.3">1</text>
<text x="173.7" y="131.9">2</text>
<text x="187.1" y="129.3">1</text>
<text x="187.1" y="131.9">2</text>
<text x="199.1" y="129.3">1</text>
<text x="199.1" y="131.9">2</text>
<text x="247.3" y="129.3">1</text>
<text x="247.3" y="131.9">2</text>
<text x="268.4" y="129.3">1</text>
<text x="268.4" y="131.9">2</text>
<text x="280.3" y="129.3">1</text>
<text x="280.3" y="131.9">2</text>
<text x="17" y="136.9">1</text>
<text x="64" y="136.9">A14</text>
<text x="64" y="134.4">A13</text>
<text x="72.6" y="137.5" transform="rotate(-90 72.6 137.5)">GND</text>
<text x="115.3" y="134.4">21</text>
<text x="173.7" y="134.4">3</text>
<text x="173.7" y="136.9">4</text>
<text x="187.1" y="134.4">3</text>
<text x="187.1" y="136.9">4</text>
<text x="199.1" y="134.4">3</text>
<text x="199.1" y="136.9">4</text>
<text x="247.3" y="134.4">3</text>
<text x="247.3" y="136.9">4</text>
<text x="268.4" y="134.4">3</text>
<text x="268.4" y="136.9">4</text>
<text x="280.3" y="134.4">3</text>
<text x="280.3" y="136.9">4</text>
<text x="17" y="139.5">2</text>
<text x="17" y="142">3</text>
<text x="64" y="139.5">A15</text>
<text x="74" y="142.5" transform="rotate(-90 74 142.5)">52</text>
<text x="76.5" y="142.5" transform="rotate(-90 76.5 142.5)">50</text>
<text x="79" y="142.5" transform="rotate(-90 79 142.5)">48</text>
<text x="81.6" y="142.5" transform="rotate(-90 81.6 142.5)">46</text>
<text x="84.1" y="142.5" transform="rotate(-90 84.1 142.5)">44</text>
<text x="86.7" y="142.5" transform="rotate(-90 86.7 142.5)">42</text>
<text x="89.2" y="142.5" transform="rotate(-90 89.2 142.5)">40</text>
<text x="91.7" y="142.5" transform="rotate(-90 91.7 142.5)">38</text>
<text x="94.3" y="142.5" transform="rotate(-90 94.3 142.5)">36</text>
<text x="96.8" y="142.5" transform="rotate(-90 96.8 142.5)">34</text>
<text x="99.4" y="142.5" transform="rotate(-90 99.4 142.5)">32</text>
<text x="101.9" y="142.5" transform="rotate(-90 101.9 142.5)">30</text>
<text x="104.4" y="142.5" transform="rotate(-90 104.4 142.5)">28</text>
<text x="107" y="142.5" transform="rotate(-90 107 142.5)">26</text>
<text x="109.5" y="142.5" transform="rotate(-90 109.5 142.5)">24</text>
<text x="112.1" y="142.5" transform="rotate(-90 112.1 142.5)">22</text>
<text x="122.4" y="143.1">GND</text>
<text x="173.7" y="139.5">5</text>
<text x="173.7" y="142">6</text>
<text x="187.1" y="139.5">5</text>
<text x="187.1" y="142">6</text>
<text x="199.1" y="139.5">5</text>
<text x="199.1" y="142">6</text>
<text x="247.3" y="139.5">5</text>
<text x="247.3" y="142">6</text>
<text x="268.4" y="139.5">5</text>
<text x="268.4" y="142">6</text>
<text x="280.3" y="139.5">5</text>
<text x="280.3" y="142">6</text>
<text x="74" y="147.1" transform="rotate(-90 74 147.1)">53</text>
<text x="76.5" y="147.1" transform="rotate(-90 76.5 147.1)">51</text>
<text x="79" y="147.1" transform="rotate(-90 79 147.1)">49</text>
<text x="81.6" y="147.1" transform="rotate(-90 81.6 147.1)">47</text>
<text x="84.1" y="147.1" transform="rotate(-90 84.1 147.1)">45</text>
<text x="86.7" y="147.1" transform="rotate(-90 86.7 147.1)">43</text>
<text x="89.2" y="147.1" transform="rotate(-90 89.2 147.1)">41</text>
<text x="91.7" y="147.1" transform="rotate(-90 91.7 147.1)">39</text>
<text x="94.3" y="147.1" transform="rotate(-90 94.3 147.1)">37</text>
<text x="96.8" y="147.1" transform="rotate(-90 96.8 147.1)">35</text>
<text x="99.4" y="147.1" transform="rotate(-90 99.4 147.1)">33</text>
<text x="101.9" y="147.1" transform="rotate(-90 101.9 147.1)">31</text>
<text x="104.4" y="147.1" transform="rotate(-90 104.4 147.1)">29</text>
<text x="107" y="147.1" transform="rotate(-90 107 147.1)">27</text>
<text x="109.5" y="147.1" transform="rotate(-90 109.5 147.1)">25</text>
<text x="112.1" y="147.1" transform="rotate(-90 112.1 147.1)">23</text>
<text x="122.4" y="145.7">GND</text>
<text x="173.7" y="144.5">7</text>
<text x="173.7" y="147.1">8</text>
<text x="173.7" y="149.6">9</text>
<text x="187.1" y="144.5">7</text>
<text x="187.1" y="147.1">8</text>
<text x="187.1" y="149.6">9</text>
<text x="199.1" y="144.5">7</text>
<text x="199.1" y="147.1">8</text>
<text x="199.1" y="149.6">9</text>
<text x="247.3" y="144.5">7</text>
<text x="247.3" y="147.1">8</text>
<text x="247.3" y="149.6">9</text>
<text x="268.4" y="144.5">7</text>
<text x="268.4" y="147.1">8</text>
<text x="268.4" y="149.6">9</text>
<text x="280.3" y="144.5">7</text>
<text x="280.3" y="147.1">8</text>
<text x="280.3" y="149.6">9</text>
<text x="72.6" y="154.5" transform="rotate(-90 72.6 154.5)">GND</text>
<text x="172.5" y="152.1">10</text>
<text x="187.1" y="152.1">10</text>
<text x="197.9" y="152.1">10</text>
<text x="246.1" y="152.1">10</text>
<text x="268.4" y="152.1">10</text>
<text x="279.1" y="152.1">10</text>
</g>
<g font-size="1.8">
<text x="144" y="84.6">GND</text>
<text x="144.7" y="89.7">D23</text>
<text x="144.7" y="87.2">D22</text>
<text x="182.9" y="87.2">IND_2_C4</text>
<text x="182.9" y="89.7">IND_1_C4</text>
<text x="182.9" y="84.6">IND_3_C4</text>
<text x="208.3" y="87.2">IND_3_C2</text>
<text x="208.3" y="89.7">IND_2_C2</text>
<text x="212.6" y="84.6">GND</text>
<text x="144.7" y="94.8">D25</text>
<text x="144.7" y="92.2">D24</text>
<text x="182.9" y="92.2">IND_0_C4</text>
<text x="187.2" y="94.8">GND</text>
<text x="208.3" y="92.2">IND_1_C2</text>
<text x="208.3" y="94.8">IND_0_C2</text>
<text x="107.3" y="109.4">Tx</text>
<text x="107.3" y="111.9">Rx</text>
<text x="106" y="117">Tx3</text>
<text x="106" y="119.5">Rx3</text>
<text x="106" y="122">Tx2</text>
<text x="106" y="124.6">Rx2</text>
<text x="106" y="127.1">Tx1</text>
<text x="106" y="129.7">Rx1</text>
<text x="106" y="132.2">SDA</text>
<text x="106" y="134.7">SCL</text>
</g>
<g font-size="1.4">
<text x="130" y="75.6">GND</text>
<text x="123.2" y="78.1">D13</text>
<text x="123.2" y="80.7">D12</text>
<text x="123.2" y="83.2">D11</text>
<text x="123.2" y="85.8">D10</text>
<text x="125" y="88.3">D9</text>
<text x="165.3" y="84.5">GND</text>
<text x="166.6" y="87">D9</text>
<text x="166.6" y="89.6">D8</text>
<text x="125" y="90.8">D8</text>
<text x="125" y="94.7">D7</text>
<text x="166.6" y="92.1">D7</text>
<text x="166.6" y="94.7">D6</text>
<text x="125" y="97.2">D6</text>
<text x="125" y="99.7">D5</text>
<text x="166.6" y="97.2">D5</text>
<text x="111.6" y="154.9" transform="rotate(-90 111.6 154.9)">D24</text>
<text x="114.2" y="154.9" transform="rotate(-90 114.2 154.9)">D22</text>
<text x="79.9" y="159.4" transform="rotate(-90 79.9 159.4)">IND_0_C4</text>
<text x="82.5" y="159.4" transform="rotate(-90 82.5 159.4)">IND_2_C4</text>
<text x="90.1" y="159.7" transform="rotate(-90 90.1 159.7)">PUL_0_C4</text>
<text x="92.6" y="159.7" transform="rotate(-90 92.6 159.7)">PUL_2_C4</text>
<text x="95.2" y="159.7" transform="rotate(-90 95.2 159.7)">PUL_0_C2</text>
<text x="97.7" y="159.7" transform="rotate(-90 97.7 159.7)">PUL_2_C2</text>
<text x="100.2" y="159.6" transform="rotate(-90 100.2 159.6)">IND_3_C2</text>
<text x="102.7" y="159.6" transform="rotate(-90 102.7 159.6)">IND_1_C2</text>
<text x="110.4" y="160" transform="rotate(-90 110.4 160)">D25</text>
<text x="112.9" y="160" transform="rotate(-90 112.9 160)">D23</text>
<text x="115.4" y="160.6" transform="rotate(-90 115.4 160.6)">GND</text>
<text x="81.2" y="169" transform="rotate(-90 81.2 169)">IND_1_C4</text>
<text x="83.7" y="169" transform="rotate(-90 83.7 169)">IND_3_C4</text>
<text x="91.4" y="169.1" transform="rotate(-90 91.4 169.1)">PUL_1_C4</text>
<text x="93.9" y="169.1" transform="rotate(-90 93.9 169.1)">PUL_3_C4</text>
<text x="96.4" y="169.1" transform="rotate(-90 96.4 169.1)">PUL_1_C2</text>
<text x="99" y="169.1" transform="rotate(-90 99 169.1)">PUL_3_C2</text>
<text x="101.5" y="168.8" transform="rotate(-90 101.5 168.8)">IND_2_C2</text>
<text x="104" y="168.8" transform="rotate(-90 104 168.8)">IND_0_C2</text>
</g>
</svg>
